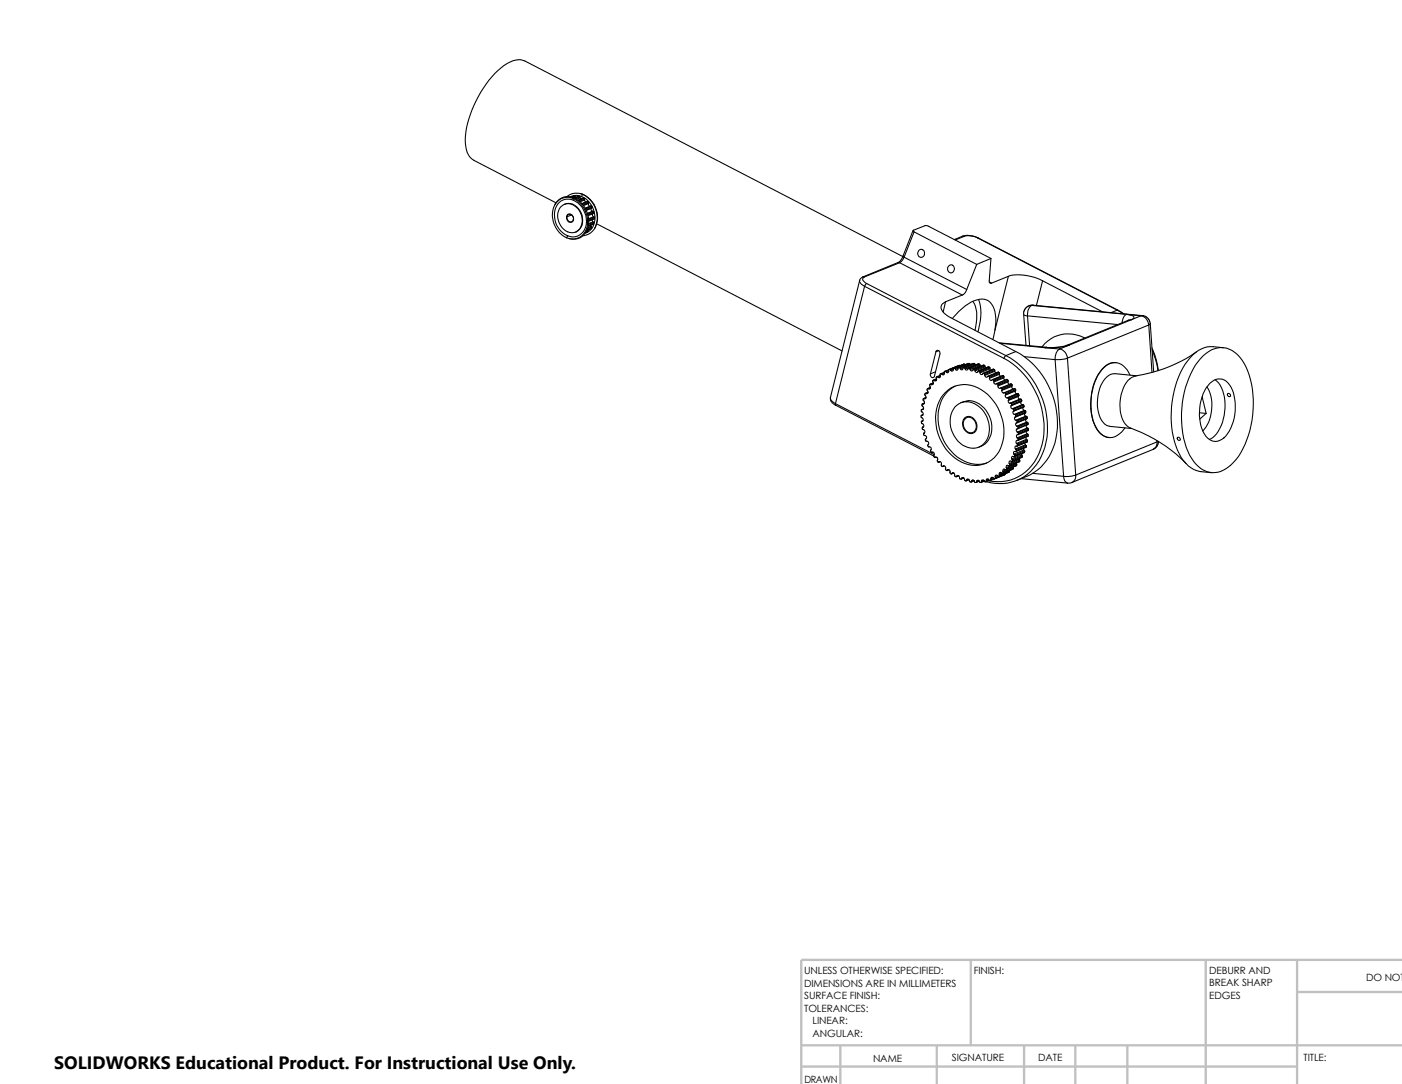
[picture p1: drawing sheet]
<svg xmlns="http://www.w3.org/2000/svg" width="279mm" height="216mm" viewBox="0 0 279 216" stroke-linecap="round" stroke-linejoin="round" font-family="sans-serif">
<path d="M193.5 191.2v17M240.3 191.2v24.7M258.5 191.2v24.7M258.5 197.6h20.9M279.4 191.2h-119.7v24.7M159.7 208.2h119.7M159.7 212.4h98.8M167.5 208.2v7.7M186.7 208.2v7.7M204.1 208.2v7.7M214.3 208.2v7.7M224.7 208.2v7.7" fill="none" stroke="#c0c0c0" stroke-width=".47"/>
<g fill="none" stroke="#000" stroke-width=".21">
<path d="M113.9 39.2l.5-.2zM114.2 39.5l.1 .4M114.2 39.5a4.9 4.9 0 0 1 2.1 7.1 2.92 2.92 0 0 1-3.4 .8M114.2 39.5a2.95 2.95 0 0 0-4.1 2.8 5.1 5.1 0 0 0 2.8 5.1M114.3 39.9a4.5 4.5 0 0 1 1.9 6.3 2.53 2.53 0 0 1-3.1 .7M114.3 39.9a2.71 2.71 0 0 0-3.8 2.8 4.4 4.4 0 0 0 2.6 4.2M114.4 39h.1M114.4 39.4a2.95 2.95 0 0 0-3.8 1.3M114.4 39.4a4.9 4.9 0 0 1 1.9 7.4 2.88 2.88 0 0 1-2.9 .7M114.4 39.4l-.2 .1M114.5 39l-.6 .2M114.5 39l.1 .2"/>
<path d="M114.6 39.2l-.4 .1M114.6 39.2l.1 .1M114.7 39.3l-.3 .1M114.7 39.3h.1M115.4 39.1h.1M115.3 39.1l-.9 .3M115.4 39.1l-1 .4M115.5 39.1l.1 .1M115.5 39.1l-1 .4M115.6 39.2l-.9 .4M115.6 39.2v.2M115.6 39.4l.1 .2"/>
<path d="M115.6 39.4l-.7 .3M115.7 38.6a4.9 4.9 0 0 1 2.8 6.9M115.9 39.2a4.5 4.5 0 0 1 1.9 6.5l-.7 .6-.5 .1M115.9 39.2a2.41 2.41 0 0 0-2.2 0M116.1 38.7a5.1 5.1 0 0 1 2.3 7 3 3 0 0 1-2.2 1.2M116.1 38.7l-.5-.2a2.96 2.96 0 0 0-2.6 .7M116.1 38.7l-.2 .5M116.3 39.5l-1.1 .4M116.3 39.5h.2M116.5 39.5v.2M116.5 39.5l-1.2 .5M116.5 39.7v.1"/>
<path d="M116.5 39.8l.3 .4M116.5 39.8l-.9 .4M116.5 39.7l-1 .4M110.8 40.4l-16.4-8.5a3.8 3.8 0 0 1-1.6-3.3 20.4 20.4 0 0 1 4.1-11.9 11.3 11.3 0 0 1 5.8-4.7 2.56 2.56 0 0 1 1.9 .1l75.3 39M111.7 41.2a2.22 2.22 0 0 1 3.5 .4 3.1 3.1 0 0 1-.4 4.6 2.78 2.78 0 0 1-3.5-2.2 2.88 2.88 0 0 1 .4-2.8zM112.9 43.2a.71 .71 0 0 1 .8-.6 .71 .71 0 0 1 .6 .8v.3M112.9 43.2h.1M112.9 43.2a.78 .78 0 0 0 .3 .9 .78 .78 0 0 0 1-.1l.1-.3M113 43.2a.74 .74 0 0 0 .3 .9 .74 .74 0 0 0 .9-.2l.1-.2M113 43.2a.67 .67 0 0 1 .8-.5 .67 .67 0 0 1 .5 .7v.3M113.1 46.9l-.2 .5M113.9 42.8l-.9 .4"/>
<path d="M114.1 40.7a1.88 1.88 0 0 0-1.6 0M114.1 40.7h-.1M114.1 40.7a3.4 3.4 0 0 1 1.4 4.9l-.8 .6M114.3 43.7h.1M117.1 46.1l-.4 .2M117.1 46.1h.1M117.2 45.8v.1M117.2 46.1l-.4 .2M117.2 46.1h-.1M117.2 40.1l.1 .2M117.2 45.9v.2M117.2 40.1l-1.2 .5"/>
<path d="M117.2 45.9l-.4 .2M117.3 40.6l-1 .3M117.3 40.6a.38 .38 0 0 0 .3 .5M117.3 40.3l-1.2 .4M117.3 40.4l-1.1 .5M117.3 40.3v.1M117.3 40.4v.2M117.6 41.1h.1M117.7 44.9l.1 .2M117.8 45.1l-.7 .2M117.8 45.1l.1 .1M117.8 45.5l-.8 .4"/>
<path d="M117.8 45.5l-.8 .3M117.9 41.5a.4 .4 0 0 0 .2 .6M117.9 41.5l-1.1 .4M117.9 45.2l-.8 .4M117.9 45.2v.2M117.9 41.1l-1.2 .5M117.9 45.4l-.9 .4M117.9 41.1l.1 .1M117.9 41.1l-1.3 .4 1-.4M117.9 45.4l-.1 .1M117.9 41.4l-1.1 .5M117.9 41.4v.1"/>
<path d="M118 41.2l-.1 .2M118 41.2l-1.2 .5M118.1 43.8l.1 .4M118.1 42.1l-1 .4M118.1 42.1h.1M118.2 44.2l-.9 .3M118.2 44.2l.1 .1M118.2 42.1l.2 .1M118.2 42.5a.39 .39 0 0 0 .1 .7M118.2 42.1l-1.1 .4M118.3 43.2h.1M118.3 44.6l-1.1 .5"/>
<path d="M118.3 43.2l-1 .4M118.3 44.3l-1 .4M118.3 44.6l-1.1 .4M118.3 44.3v.1M118.3 44.4l-1 .5M118.3 44.4v.2M118.4 42.3l-1.2 .5M118.4 42.2l-1.3 .5M118.4 42.2v.1M118.4 42.3l-.1 .2-1.1 .5M118.4 43.2l-1.1 .4M118.4 43.2l.1 .1"/>
<path d="M118.5 43.5l-1.2 .6M118.5 43.3l-1.2 .6M118.5 43.5l-1.2 .5M118.5 43.3v.2M118.9 44.6l48.9 25.3M171.3 55.8l.1 .5 .9 .7M171.3 55.8l-5.8 23.4 .4 .8 .6 .4M172 55.2l-.6 .4-.1 .2M172 55.2h.3M172.3 55.2l-.3 .2a.99 .99 0 0 0 .7 1.1M172.3 57l-5.8 23.4M172.3 57l27.8 14.4"/>
<path d="M172.7 56.5l-.4 .5M172.7 56.5l27.7 14.3M179 52.3h.3M179 52.3l-7 2.9M179.3 52.3l-7 2.9M179.3 52.3l12.5 6.5M180 51l.2 .2M180 51l-.6 1-.4 .3M180.2 51.2l12.5 6.5M180.2 51.2l-.4 .7-.5 .4M181.9 45.9l-1.9 5.1M182.2 46.2l-2 5"/>
<path d="M182.2 46.2l12.4 6.5M182.2 46.2a.17 .17 0 0 1-.2-.1 .17 .17 0 0 1 .1-.3l2.3-.9 .4 .1 12.7 6.5M183.1 49.9a.75 .75 0 0 1 1.1 .2 .75 .75 0 0 1-.3 1.1 .76 .76 0 0 1-.9-.3 .76 .76 0 0 1 .1-1zM189.1 53a.73 .73 0 0 1 1 .1 .73 .73 0 0 1-.2 1.1 .73 .73 0 0 1-1-.2 .73 .73 0 0 1 .2-1zM191.8 58.8l-3.4 1.3M191.9 47l.3 .1M191.9 47l-1.7 .7M191.9 47a4.4 4.4 0 0 1 3.1 .4M192.2 47.1a4 4 0 0 1 2.7 .3M192.2 47.1l-1.8 .7M192.7 57.7a1.66 1.66 0 0 1-.9 1.1M194.6 52.7l-1.9 5"/>
<path d="M194.9 47.4h.1M194.9 47.4l27.7 14.4M195 59.6a9.5 9.5 0 0 1-.1 6.5M195 47.4l27.8 14.4M197.1 56.1l.5 .3M197.5 51.5l-.4 4.3a.37 .37 0 0 0 .1 .5 .37 .37 0 0 0 .4 .1M197.5 51.5l-2.9 1.2M201 55l-3.4 1.4M201 55l-2.7 10.7M201 55a9.5 9.5 0 0 1 6.8 .9M207.8 55.9l-1.3 4.9M207.8 55.9l11.9 6.2"/>
<path d="M165.5 79.2l.1 .7 1 .8M184.1 79.4h.2M184.2 79.4h-.2l-.1 .3a.48 .48 0 0 1 .1 .8M184.5 78.4l-.2 .2a.64 .64 0 0 1 .1 .8h-.1M184.5 78.4h.2M184.5 79.3l-.2 .1M184.5 79.2l-.4 .2M184.9 78.3l-.2 .1M185 77.4a.32 .32 0 0 0-.3 .3 .32 .32 0 0 0 .2 .3v.3l-.2 .1M185 78.1l-.6 .3M185 78.1l-.5 .3M185 77.4l.1 .1"/>
<path d="M185.4 77.3l-.3 .2M185.4 77.1l-.5 .3M185.4 77.2l-.4 .2M185.5 76.5l.1 .1M185.5 76.5a.23 .23 0 0 0-.2 .2 .23 .23 0 0 0 .1 .3 .31 .31 0 0 1 0 .3 .31 .31 0 0 1-.3 .2M186 76.5l-.4 .1M186 76.2l-.6 .3M186 76.3l-.5 .2M186.1 75.7a.25 .25 0 0 0-.2 .2 .25 .25 0 0 0 .1 .3 .29 .29 0 0 1-.1 .3 .29 .29 0 0 1-.3 .1M186.1 75.7l.2 .1M186.4 74l-1 .5M186.5 70.1a.46 .46 0 0 1 .6-.2 .46 .46 0 0 1 .2 .6l-1.1 4.4a.47 .47 0 0 1-.6 .2 .47 .47 0 0 1-.2-.6"/>
<path d="M186.5 70.1l-1.1 4.4M186.6 75.4l-.6 .3M186.6 75.7l-.3 .1M186.6 75.5l-.5 .2M186.7 75l-.1 .1a.48 .48 0 0 1-.2 .8l-.1-.1M186.7 75l.2 .1M186.9 75.1l.1 .1M187.1 69.8l-.6 .3M187.4 74.8l-.7 .2M187.4 74.8a.29 .29 0 0 1-.1 .4 .29 .29 0 0 1-.3 0M187.4 75l-.4 .2M187.4 74.8l-.5 .3"/>
<path d="M187.5 74.4l-.2 .1 .1 .3M187.5 74.4l.2 .1M187.7 74.5v.1M188.2 74.2l-.7 .2M188.2 74.3l-.5 .2M188.2 74.2v.1a.29 .29 0 0 1-.1 .3 .29 .29 0 0 1-.4 0M188.2 74.4l-.5 .2M188.3 74h-.1v.2M188.3 74h.2M188.4 78.2a5.7 5.7 0 0 1 7.9-.1 9.7 9.7 0 0 1 2.8 11.9 5.6 5.6 0 0 1-8.2 1.7 9.7 9.7 0 0 1-3.4-12.4zM188.4 60.1l-.4 2M188.4 60.1a1.24 1.24 0 0 0-.9 1.1 1.24 1.24 0 0 0 .7 1.2l1.4 .9 12.8 6.7"/>
<path d="M188.5 74l.1 .1M189.1 74a.26 .26 0 0 1-.2 .2 .26 .26 0 0 1-.3-.1M189.1 73.7l-.8 .2M189.1 74l-.5 .1M189.1 73.8l-.6 .2M189.1 73.6v.4M189.2 73.6h-.1M189.2 73.6l.2 .1M189.4 73.7l.1 .1M189.8 63.5a9 9 0 0 1 5.9-3.9 2.75 2.75 0 0 1 2.6 2.5l.2 1.3-.2 2.3M190 73.6l-.5 .2M190 73.4l-.6 .3"/>
<path d="M190 73.4v.2a.28 .28 0 0 1-.2 .3 .28 .28 0 0 1-.3-.1M190 73.4h.3M190.3 73.4l.1 .2M190.4 76.9a7 7 0 0 0-3.4 7.6 9.2 9.2 0 0 0 7.2 8h.7M190.9 73.4l-.5 .2M191.1 72.8l-2 .8M191.1 72.8h.1M191.2 73.2h-.2l-.1 .2a.26 .26 0 0 1-.2 .3 .26 .26 0 0 1-.3-.1M191.2 73.2l.1 .1M191.2 72.8l-2 .8M191.2 72.8h.1M191.2 72.8h-.1"/>
<path d="M191.3 73.3l.1 .1M191.9 73.2l-.5 .2M192 72.6h.1M192 72.6l-2 .8M192.2 72.5l-2.2 .9M192.2 72.5l.1 .1M192.2 72.5l-.2 .1M192.2 73.2h-.3v.2a.26 .26 0 0 1-.2 .3 .26 .26 0 0 1-.3-.3M192.2 73.2l.1 .1M192.3 73.3l.1 .2M192.3 72.6h.1M192.3 72.6l-2 .8"/>
<path d="M193 72.4h.1M193 72.4l-2 .8M193 72.4h.2M193 73.3l-.1 .2a.28 .28 0 0 1-.3 .2 .28 .28 0 0 1-.2-.2M193 73.3h.2M193.1 79.8a5.4 5.4 0 0 1 4.4 6.8l-.2 .5a3.3 3.3 0 0 1-2.2 2M193.1 79.8l-1.6 .4M193.1 79.8l-.5 .2M193.2 72.4l.1 .1M193.2 72.4l-2 .8M193.2 73.3l.1 .1M193.3 73.4v.2"/>
<path d="M193.3 72.5v.1M193.3 72.5l-2 .8M193.8 60a6.1 6.1 0 0 1 .6 5.1l-.1 .7M193.9 72.4h.1M194 72.4h.1M194 72.4l-2 .8M194.1 73.5l.1 .1M194.1 73.5h-.1a.36 .36 0 0 1-.3 .3 .36 .36 0 0 1-.4-.2M194.1 72.4l-1.9 .8M194.1 72.4l.2 .1M194.2 73.6l.1 .1M194.3 72.5l-2 .8"/>
<path d="M194.3 72.5v.2M194.3 72.7l-1.9 .8M194.3 72.7h.1M194.3 73.7v.2M195 72.5l-2 .8M195 72.5h.2M195 73.9a.38 .38 0 0 1-.3 .2 .38 .38 0 0 1-.4-.2M195 73.9l.2 .1M195.2 72.5l.1 .1M195.2 72.5l-2 .8M195.2 74l.1 .1M195.3 74.1v.2"/>
<path d="M195.3 72.6v.2M195.3 72.6l-2 .8M195.3 72.8l.1 .1M195.3 72.8l-2 .8M195.3 74.3a.34 .34 0 0 0 .3 .3 .34 .34 0 0 0 .4-.3M196 72.7l.2 .1M196 72.7l-2 .8M196 72.7l-1.9 .8M196 74.3l.2 .1M196.2 72.8l-2 .8M196.2 74.4l.1 .2M196.2 72.8l.1 .1"/>
<path d="M196.3 72.9v.2M196.3 72.9l-2 .8M196.3 74.6v.2M196.3 74.8a.4 .4 0 0 0 .3 .3 .4 .4 0 0 0 .4-.2M196.3 73.1l.1 .2M196.3 73.1l-2 .8M197 74.9l.1 .1M197 73.1l.2 .1M197 73.1l-2 .8M197.1 75l.1 .2M197.2 75.4a.32 .32 0 0 0 .2 .4 .32 .32 0 0 0 .4-.2M197.2 75.2v.2"/>
<path d="M197.2 73.2l.1 .1M197.2 73.2l-2 .8M197.3 73.3v.1M197.3 73.4l.1 .3M197.3 73.4l-2 .9M197.3 73.3l-2 .8M197.8 75.6h.1M197.9 75.6l.1 .1M198 73.5l.2 .1M198 73.5l-2 .8M198 75.7l.1 .2M198.1 75.9v.2"/>
<path d="M198.1 76.1a.39 .39 0 0 0 .2 .4 .39 .39 0 0 0 .5-.1M198.2 73.6l-2 .8M198.2 73.6v.2M198.2 74l.2 .3M198.2 74l-1.9 .8M198.2 73.8l-1.9 .8M198.2 73.8v.2M198.3 65.7l-.4 1.9M198.8 76.4l.1 .1M198.9 76.9v.1a.33 .33 0 0 0 .1 .3 .33 .33 0 0 0 .4 0M198.9 76.5v.2M198.9 76.7v.2"/>
<path d="M199 74.1l.1 .1M199 74.1l-2.1 .8M199 74.1l-2 .8M199.1 74.2l.1 .2M199.1 68.3l9.5 .9M199.1 74.2l-2 .8M199.2 74.4v.1M199.2 74.5l.2 .4M199.2 74.5l-2 .9M199.2 74.4l-2 .8M199.3 68.4l9 .9M199.4 77.3h.2"/>
<path d="M199.6 77.3l.1 .1M199.6 77.8l.1 .3 .3 .2M199.7 77.4v.2M199.7 77.6l-.1 .2M199.9 74.8l-2.1 .8M199.9 74.8l-2 .8M199.9 74.8l.1 .1M200 75.3l.1 .3 .2 .1M200 75.3l-1.9 .8M200 74.9l-2 .8M200 74.9l.1 .2M200.1 75.1l-2 .8"/>
<path d="M200.1 71.4a15.6 15.6 0 0 1 7 18.9 8.8 8.8 0 0 1-10.1 5.5M200.1 75.1l-.1 .2M200.2 78.2l-.2 .1M200.2 78.2h.1M200.3 78.2l.1 .2M200.4 78.7a.4 .4 0 0 0 .3 .5M200.4 78.4v.2M200.4 70.8a16.5 16.5 0 0 1 7.8 18.3 9.4 9.4 0 0 1-7.9 7.2M200.4 70.8l-.3 .6M200.4 78.6v.1M200.7 75.6l.2 .1M200.7 75.6l-1.9 .8"/>
<path d="M200.7 75.6l-2 .8M200.8 79.2h-.1M200.8 79.2l.2 .1M200.9 76.1v.3l.3 .1M200.9 76.1l-2 .8M200.9 75.7l-2 .8M200.9 75.7v.2M200.9 75.9l-2 .8M200.9 75.9v.2M201 79.8a.38 .38 0 0 0 .3 .5M201 79.3l.1 .2M201 79.6v.2"/>
<path d="M201.1 79.5l-.1 .1M201.5 76.5l-1.9 .8M201.5 76.5l.2 .1M201.5 76.5l-2.1 .8M201.6 77l-2 .8M201.6 77v.2l.4 .3M201.7 76.6l-2 .8M201.7 76.8l-2 .8M201.7 76.6v.2M201.7 76.8l-.1 .2M202.3 77.4l.1 .2M202.3 77.4l-2 .8"/>
<path d="M202.3 77.4l-2.1 .8M202.3 77.9a.4 .4 0 0 0 .3 .5M202.3 77.9l-1.9 .8M202.4 77.8l-.1 .1M202.4 77.6l-2 .8M202.4 77.8l-2 .8M202.4 77.6v.2M202.4 70a16.3 16.3 0 0 1 7.5 19.2 9.9 9.9 0 0 1-5.3 5.7l-2 .8M202.4 70l-2 .8M202.6 78.4h.2M202.6 78.4l-1.9 .8M202.9 78.5l.1 .2"/>
<path d="M202.9 78.5l-.1-.1-2 .8M202.9 78.5l-1.9 .8M202.9 79l-1.9 .8M202.9 79a.38 .38 0 0 0 .3 .5M203 78.8l-.1 .2M203 78.7l-1.9 .8M203 78.8l-2 .8M203 78.7v.1M203.2 79.5l-1.9 .8M203.2 79.5h.2M203.4 79.5h.1M203.4 79.5l-2 .8"/>
<path d="M203.5 79.5l.1 .3M203.5 79.5l-2 .8M203.6 79.9l-2 .8M203.6 79.9l-.1 .1M203.6 79.8v.1M203.6 79.8l-2 .8M204.1 71l6.2 .6M204.8 62.9l-.8-.2 .5 6.1M204.8 62.9l18 1.7M204.8 62.9l.4 6M205.7 60.8l-.7 .1-.7 .6-.3 .5v.6M205.7 60.8l18.8 1.8"/>
<path d="M205.7 60.8a2.1 2.1 0 0 0-.9 2.1M205.9 60.8l21.8 2.1h-.3M205.9 60.8h-.2M205.9 60.8l-.8 .1M208.3 69.3l2.9 .2M208.6 69.2l-.3 .1M210.3 71.6l1.7 23.3M211.2 69.5a2.23 2.23 0 0 0-.9 2.1M211.2 69.5a1.94 1.94 0 0 1 1.5 1.8M212.6 68.8l-2.1 .4h-1.9M212.7 71.3l1.7 23.3M212.7 71.3l-1.5 .3h-.9"/>
<path d="M213.1 68.7l-.5 .1M213.1 68.7l-1.9 .8M213.1 68.7a12 12 0 0 1-4.8 .6M216.2 67.3a6.6 6.6 0 0 0-8.5 1.8M222.4 72.2a3.8 3.8 0 0 0-3.6 2.4 11.8 11.8 0 0 0-.2 10.9 3.6 3.6 0 0 0 2.4 1.7M222.6 61.8l1.3 .7M222.6 61.8h.2M222.6 61.8l-1.2 .5M222.8 61.8l1.2 .7M224.5 62.6l-.6 .5-.3 1.2M224.5 62.6l2.9 .3M224.5 62.6l1.2 .3 .3 .2a.61 .61 0 0 1-.6 .6"/>
<path d="M224.8 63.8l-12.2 5M224.9 63.8h-.1M225.2 74.7a3.5 3.5 0 0 0-3.5-2.4 5.5 5.5 0 0 0-3.6 3.9 11.8 11.8 0 0 0 .3 8.9 2.9 2.9 0 0 0 4.7 1.3l1.1-1.2M225.4 63.7l-.6 .1M225.4 63.7l-12.3 5M226.5 74.8l-4.3-.4a2.89 2.89 0 0 0-2.6 1.9 7.8 7.8 0 0 0 .2 7.8 1.95 1.95 0 0 0 1.4 .8l4.3 .4M227.4 62.9l-2 .8M227.4 62.9a1.94 1.94 0 0 1 1.5 1.8M227.6 62.9h.5l.6 .4 .4 .6 .1 .6M228.9 64.7l.7 9.5M228.9 64.7l-16.2 6.6M229.2 64.5l-.3 .2"/>
<path d="M229.2 64.5l.7 9.6M229.6 69.3l.9 2.5 .3 2M229.6 69.6l.7 2 .5 2.2M238.5 70.1a30 30 0 0 1-12.6 4.9 4.9 4.9 0 0 0-2.5 3.6 7.1 7.1 0 0 0 .9 5.9 3 3 0 0 0 1.8 1.1 27.8 27.8 0 0 1 10.2 6.7M239.6 79l.8 3.3M239.7 70.9a4.7 4.7 0 0 1 7.8 .8 18 18 0 0 1 1.6 14 12.6 12.6 0 0 1-5 7.8 4.5 4.5 0 0 1-6.2-1.6 15.8 15.8 0 0 1-2.4-10.7 16.7 16.7 0 0 1 4.2-10.3zM240.5 77a7.9 7.9 0 0 1-.8 8.9M241.1 76.4a2.49 2.49 0 0 1 4.3 .8 9.4 9.4 0 0 1-1.5 10 2.37 2.37 0 0 1-3.9-.8 9.4 9.4 0 0 1 1.1-10zM242.1 75.6a6.6 6.6 0 0 1 2 6.4 7.2 7.2 0 0 1-2.8 5.4l-.3 .1M243.8 69.3a6.7 6.7 0 0 0-4.4 .2 11.5 11.5 0 0 0-5.2 7.5 18.8 18.8 0 0 0 1.2 14.1 5.7 5.7 0 0 0 4 2.8l2 .2M244.6 78.4a.35 .35 0 0 1 .5 .1 .35 .35 0 0 1-.1 .5 .42 .42 0 0 1-.4-.6zM166.5 80.4l.1 .3"/>
<path d="M166.5 80.4l19.7 10.2M166.6 80.7l19.5 10.1M183.6 82.7h.2M183.6 82.7a.35 .35 0 0 0 0 .4 .35 .35 0 0 0 .3 .2 .32 .32 0 0 1 .1 .4 .32 .32 0 0 1-.3 .2M183.6 81.6l.4-.2-.3 .2M183.7 83.9l-.1 .3a.67 .67 0 0 1 .4 .8M183.7 81.6h-.1a.38 .38 0 0 0 .3 .6l.1 .3-.2 .2M183.7 81.6h.2M183.8 82.7h.1M183.9 85.1l-.1 .1a.47 .47 0 0 0 .4 .5l.1 .4-.2 .2M183.9 80.4l-.2 .4a.51 .51 0 0 1 .2 .8M183.9 80.4l.1 .1"/>
<path d="M183.9 83.8l-.2 .1M183.9 82.6l-.3 .1M183.9 82.6l-.3 .2M183.9 81.5v.1M184 85l-.1 .1M184.1 86.3a.32 .32 0 0 0 0 .4 .32 .32 0 0 0 .3 .1 .52 .52 0 0 1 0 .8l.1 .3a.46 .46 0 0 1 .6 .3 .46 .46 0 0 1-.2 .5l.1 .3a.45 .45 0 0 1 .6 .3 .45 .45 0 0 1-.2 .5l.3 .3M184.1 86.3h.1M184.1 80.4l-.1 .1M184.2 80.3l-.4 .1M184.2 80.3l-.3 .1M185.7 90.1l.1-.1a.4 .4 0 0 1 .4 .6M185.7 90.1h.1"/>
<path d="M186.2 90.6l-.1 .2 .3 .3M186.4 91.1a.42 .42 0 0 1 .5 .2 .42 .42 0 0 1-.1 .5l.3 .2M186.4 91.1l.4 .1M187.1 92a.46 .46 0 0 1 .5 .2 .46 .46 0 0 1 0 .6l.3 .1M187.1 92l.2-.1-.2 .2M188 92.8a.5 .5 0 0 1 .4 .7l.4 .2M188 92.8l-.1 .1M188 92.8h.1M188.2 92.8l-.3 .1M188.8 93.7l.3-.1-.4 .1M188.8 93.6a.38 .38 0 0 1 .5 .1 .38 .38 0 0 1 0 .4v.1l.4 .2M188.8 93.6v.1"/>
<path d="M189 93.5l-.2 .1M189.8 94.2l-.1 .2M189.8 94.2a.4 .4 0 0 1 .4 .2 .4 .4 0 0 1 0 .4l.4 .1M189.9 94.1l-.1 .1M190 94.2l-.3 .2M190.1 94.2l-.5 .2M190.3 81.1a3.4 3.4 0 0 1 4.9-.1 5.4 5.4 0 0 1 1 7.2 3.6 3.6 0 0 1-5.7-.9 5.2 5.2 0 0 1-.2-6.2zM190.6 94.9l.5-.1-.5 .2M190.7 94.8a.4 .4 0 0 1 .5 .5l.4 .1M190.7 94.8l-.1 .1M190.9 94.7l-.2 .1M191.7 95.2a.47 .47 0 0 1 .6 .5h.3"/>
<path d="M191.7 95.2l-.1 .2M191.9 95.1l-.2 .1M192.1 95.2l-.5 .2M192.2 83.3a1.39 1.39 0 0 1 2.2 .6 1.46 1.46 0 0 1 .2 1.6 1.46 1.46 0 0 1-1.4 .8 2 2 0 0 1-1-3zM192.4 83.4a1.3 1.3 0 0 1 2 .9 1.24 1.24 0 0 1-.4 1.8 1.24 1.24 0 0 1-1.8-.7l-.1-.4a1.46 1.46 0 0 1 .3-1.6zM192.7 95.5a.33 .33 0 0 1 .4 0 .33 .33 0 0 1 .1 .4l.2 .1 .2-.1M192.7 95.5l-.1 .2M193 95.4l-.3 .1M193.1 95.5l-.5 .2M193.1 95.5l-.6 .3M193.6 95.8a.34 .34 0 0 1 .5-.1 .34 .34 0 0 1 .1 .4l.4-.1M193.6 95.8v.1"/>
<path d="M194 95.6l-.4 .2M194.1 95.7l-.5 .2M194.1 95.8l-.6 .2M194.6 95.8a.26 .26 0 0 1 .3-.2 .26 .26 0 0 1 .3 .2M194.6 95.8v.2M194.9 92.5l-.5 .2M195 95.7l-.4 .1M195.1 95.8l-.5 .2M195.2 95.8a.22 .22 0 0 0 .1 .3 .22 .22 0 0 0 .3-.1M195.2 95.8l-.6 .3M195.6 95.8a.37 .37 0 0 1 .4-.2 .37 .37 0 0 1 .3 .4l.3-.1v-.1M195.6 95.8v.2"/>
<path d="M196 95.6l-.4 .2M196.1 95.8l-.5 .2M196.2 95.8l-.7 .3M196.5 95.9a9.6 9.6 0 0 0 3.8 .4M196.6 95.6a.3 .3 0 0 1 .3-.2 .3 .3 0 0 1 .2 .3M196.6 95.6v.2M196.6 92.2l-1.7 .3M197 95.5l-.4 .1M197.1 95.6l-.5 .2M197.1 95.7h.3M197.1 95.7l-.6 .3M197.4 95.4a.32 .32 0 0 1 .4-.3 .32 .32 0 0 1 .3 .3h.1"/>
<path d="M197.4 95.4l.1 .1M197.5 95.5l-.1 .2M198 95.2l-.6 .2M198 95.3l-.5 .2M198.3 95l.1 .1M198.4 95.1l-.2 .3M198.8 94.7l-.5 .3M199 94.9l-.6 .2M199 94.9l-.2-.1a.27 .27 0 0 0-.3-.2 .27 .27 0 0 0-.2 .4M199.1 94.4l.1 .2M199.1 94.8l-.1 .1M199.2 94.6l-.1 .2"/>
<path d="M199.4 94.9h.1M199.6 94.2l-.5 .2M199.8 94.3l-.2-.1a.27 .27 0 0 0-.3-.1 .27 .27 0 0 0-.2 .3M199.9 93.9v.1M199.9 94v.2M199.9 94.2l-.1 .1M200.2 94.6l-2 .8M200.2 94.6h.1M200.3 94.5l-2.9 1.2M200.3 94.5l-.1 .1M200.3 94.4v.1M200.4 93.6l-.5 .3"/>
<path d="M200.5 93.1l.1 .2M200.5 93.6l-.2-.1a.29 .29 0 0 0-.4 0 .29 .29 0 0 0 0 .4M200.6 93.3v.1M200.6 93.4l-.1 .2M201 94.1l-2 .8M201 94.1h.1M201.1 93.7l.1 .1M201.1 94l-2 .8M201.1 92.3l.2 .2M201.1 94l-.1 .1M201.2 93.8l-.1 .2M201.2 93.8l-2 .8"/>
<path d="M201.3 92.5v.1M201.3 92.6l-.2 .2h-.1a.29 .29 0 0 0-.4-.1 .29 .29 0 0 0-.1 .4M201.3 80.3h.1M201.4 80.3h.1M201.5 80.8a.37 .37 0 0 0 .3 .6M201.5 80.3l.1 .3M201.6 80.7l-.1 .1M201.6 91.4l.2 .2M201.6 80.6v.1M201.8 81.4h.1M201.8 91.6v.1M201.8 93.5l-2 .8"/>
<path d="M201.8 91.7l-.2 .2h-.1a.29 .29 0 0 0-.4 0 .29 .29 0 0 0 0 .4M201.8 93l.1 .2M201.9 81.4l.1 .1M201.9 93.3l-.1 .2M201.9 93.3l-2 .9M201.9 81.9a.43 .43 0 0 0 .2 .6M201.9 93.2l-2 .8M201.9 93.2v.1M202 81.5l.1 .2M202.1 90.4l.1 .2M202.1 81.8l-.2 .1M202.1 81.7v.1"/>
<path d="M202.1 82.5h.2M202.1 90.9h-.1a.3 .3 0 0 0-.4 .1 .3 .3 0 0 0 0 .4M202.2 90.6v.2M202.2 90.8l-.1 .1M202.3 83.1a.36 .36 0 0 0 .1 .6M202.3 82.5l.1 .2M202.4 89.4l.1 .1M202.4 82.7l.1 .2M202.4 83.7h.2M202.5 92.8l-2 .8M202.5 92.2v.1M202.5 82.9l-.2 .2"/>
<path d="M202.5 89.5l.1 .2M202.5 92.3l-2 .8M202.5 84.2a.39 .39 0 0 0 .1 .7M202.5 92.3l.1 .2M202.5 89.9h-.2a.28 .28 0 0 0-.3 .2 .28 .28 0 0 0 .1 .3M202.6 83.7l.1 .2M202.6 89.7l-.1 .2M202.6 88.3l.1 .1M202.6 92.5l-2 .8M202.6 92.6l-2 .8M202.6 92.5v.1M202.6 92.6l-.1 .2"/>
<path d="M202.6 84.9h.2M202.7 87.2l.2 .1M202.7 83.9v.2M202.7 85.4a.36 .36 0 0 0 0 .7M202.7 85.4h.1M202.7 86.1h.2M202.7 84.1l-.2 .1M202.7 88.4l.1 .2M202.8 84.9l.1 .1M202.8 88.8l-.2 .1a.31 .31 0 0 0-.3 .1 .31 .31 0 0 0 .1 .4M202.8 88.6v.2M202.9 86.1v.2"/>
<path d="M202.9 87.3v.2M202.9 85v.3M202.9 85.3l-.2 .1M202.9 87.6l-.2 .1a.32 .32 0 0 0-.2 .3 .32 .32 0 0 0 .1 .3M202.9 86.3v.1M202.9 86.4v.2a.34 .34 0 0 0-.4 .2 .34 .34 0 0 0 .2 .4M202.9 87.5v.1M203.1 91.4v.1M203.1 91.9v.1M203.1 91.9l-2 .9M203.1 91.5l-2 .8M203.1 91.5l.1 .2"/>
<path d="M203.2 91.7l-1.9 .8M203.2 91.7v.1M203.2 91.8l-1.9 .8M203.2 91.8l-.1 .1M203.5 80a.42 .42 0 0 0 .2 .6M203.5 80l-2 .8M203.5 95.3l9.3 .9M203.5 90.4l.1 .2M203.6 90.6l-2 .8M203.6 90.6l.1 .2M203.7 91.1h-.1M203.7 91.1l-2 .8"/>
<path d="M203.7 80.6h.2M203.7 80.6l-1.9 .8M203.7 90.8l-1.9 .8M203.7 90.8l.1 .1M203.8 90.9l-.1 .2M203.8 90.9l-2 .8M203.9 80.6l.1 .1M203.9 80.6l-2 .8M203.9 81.1l-2 .8M203.9 81.1a.43 .43 0 0 0 .2 .6M204 89.3v.3M204 80.7l.1 .2"/>
<path d="M204 80.7l-2 .8M204 81l-.1 .1M204 81l-1.9 .8M204 89.6l-1.9 .8M204 89.6l.1 .2M204.1 80.9l-2 .8M204.1 80.9l-.1 .1M204.1 81.7h.2M204.1 90.1l-2 .9M204.1 81.7l-2 .8M204.1 89.8l-1.9 .8M204.1 90.1l-2 .8"/>
<path d="M204.1 89.8l.1 .2M204.2 90l-.1 .1M204.2 90l-2 .8M204.3 88.2v.4M204.3 81.7l-2 .8M204.3 81.7l.1 .2M204.3 88.6l.2 .1M204.3 88.6l-1.9 .8M204.4 82.2l-2.1 .9M204.4 81.9l-2 .8M204.4 81.9v.1M204.4 82.2l-.1 .1a.36 .36 0 0 0 .1 .6"/>
<path d="M204.4 82.9h.2M204.4 82v.2M204.4 82l-1.9 .9M204.4 82.9l-2 .8M204.5 88.7l.1 .2M204.5 87.1l.1 .4M204.5 89.1l-2.1 .8M204.5 88.7l-2 .8M204.5 89.1l-2 .8M204.6 87.5l.1 .1M204.6 82.9l.1 .2M204.6 88.9l-.1 .2"/>
<path d="M204.6 85.9l-.1 .2 .2 .3M204.6 82.9l-2 .8M204.6 87.5l-2 .8M204.6 88.9l-2 .8M204.6 84.7l-.1 .3 .2 .3M204.6 84.1h.2M204.6 84.1a.39 .39 0 0 1-.1-.7l-2 .8M204.6 84.1l-2 .8M204.7 83.1v.2M204.7 87.6l.1 .2M204.7 83.1l-2 .8M204.7 85.3l-2 .8"/>
<path d="M204.7 86.4l-2 .8M204.7 87.6l-2 .8M204.7 85.3h.2M204.7 86.4l.1 .1M204.7 88l-2 .9M204.7 83.3l-2 .8M204.7 88l-1.9 .8M204.7 83.3l-2 .9M204.8 84.1l-2 .8M204.8 87.8l-2 .8M204.8 84.1l.1 .1M204.8 87.8l-.1 .2"/>
<path d="M204.8 86.5l.1 .1M204.8 86.5l-1.9 .8M204.9 84.2v.3M204.9 85.3v.2M204.9 84.2l-2 .8M204.9 85.3l-2 .8M204.9 86.8l-2 .9M204.9 84.5l-2 .8M204.9 86.6l-2 .9M204.9 86.8l-2 .8M204.9 84.5l-2 .9M204.9 86.6v.2"/>
<path d="M204.9 85.5v.1M204.9 85.6l-2 1M204.9 85.5l-2 .8M204.9 85.6l-2 .8M205.8 94.3l6.2 .6M212 94.9l.2 .9 .6 .4M213.6 96.1l-.8 .1M214.4 94.6l-.2 .9-.6 .6M214.4 94.6l-1.5 .3h-.9M229.8 89.5l-16.2 6.6M230.5 87.8l.1 .2M230.6 88l-.2 .9-.6 .6"/>
<path d="M230.6 88l-16.2 6.6M230.8 87.9l-.2 .1M230.9 88l-.3 .9-.8 .6M239 82.2l1.4 .1M240.4 82.3l-1.3 1.2"/>
<circle cx="234.9" cy="87.4" r=".33"/>
</g>
<path d="M10.8 209.2h104.1v6.7h-104.1z" fill="#fff"/>
<text font-size="3.6" x="10.8" y="213">SOLIDWORKS Educational Product. For Instructional Use Only.</text>
<g font-size="2">
<text x="160.3" y="194.1">UNLESS OTHERWISE SPECIFIED:</text>
<text x="160.3" y="196.6">DIMENSIONS ARE IN MILLIMETERS</text>
<text x="194.1" y="194.1">FINISH:</text>
<text x="241" y="194">DEBURR AND</text>
<text x="241" y="196.5">BREAK SHARP</text>
<text x="272.3" y="195.5">DO NOT</text>
<text x="160.3" y="201.5">TOLERANCES:</text>
<text x="160.3" y="199.1">SURFACE FINISH:</text>
<text x="241" y="199">EDGES</text>
<text x="161.9" y="204">LINEAR:</text>
<text x="161.9" y="206.5">ANGULAR:</text>
<text x="160.3" y="215.6">DRAWN</text>
<text x="174" y="211.5">NAME</text>
<text x="189.7" y="211.4">SIGNATURE</text>
<text x="206.9" y="211.4">DATE</text>
<text x="259.8" y="211.4">TITLE:</text>
</g>
</svg>
